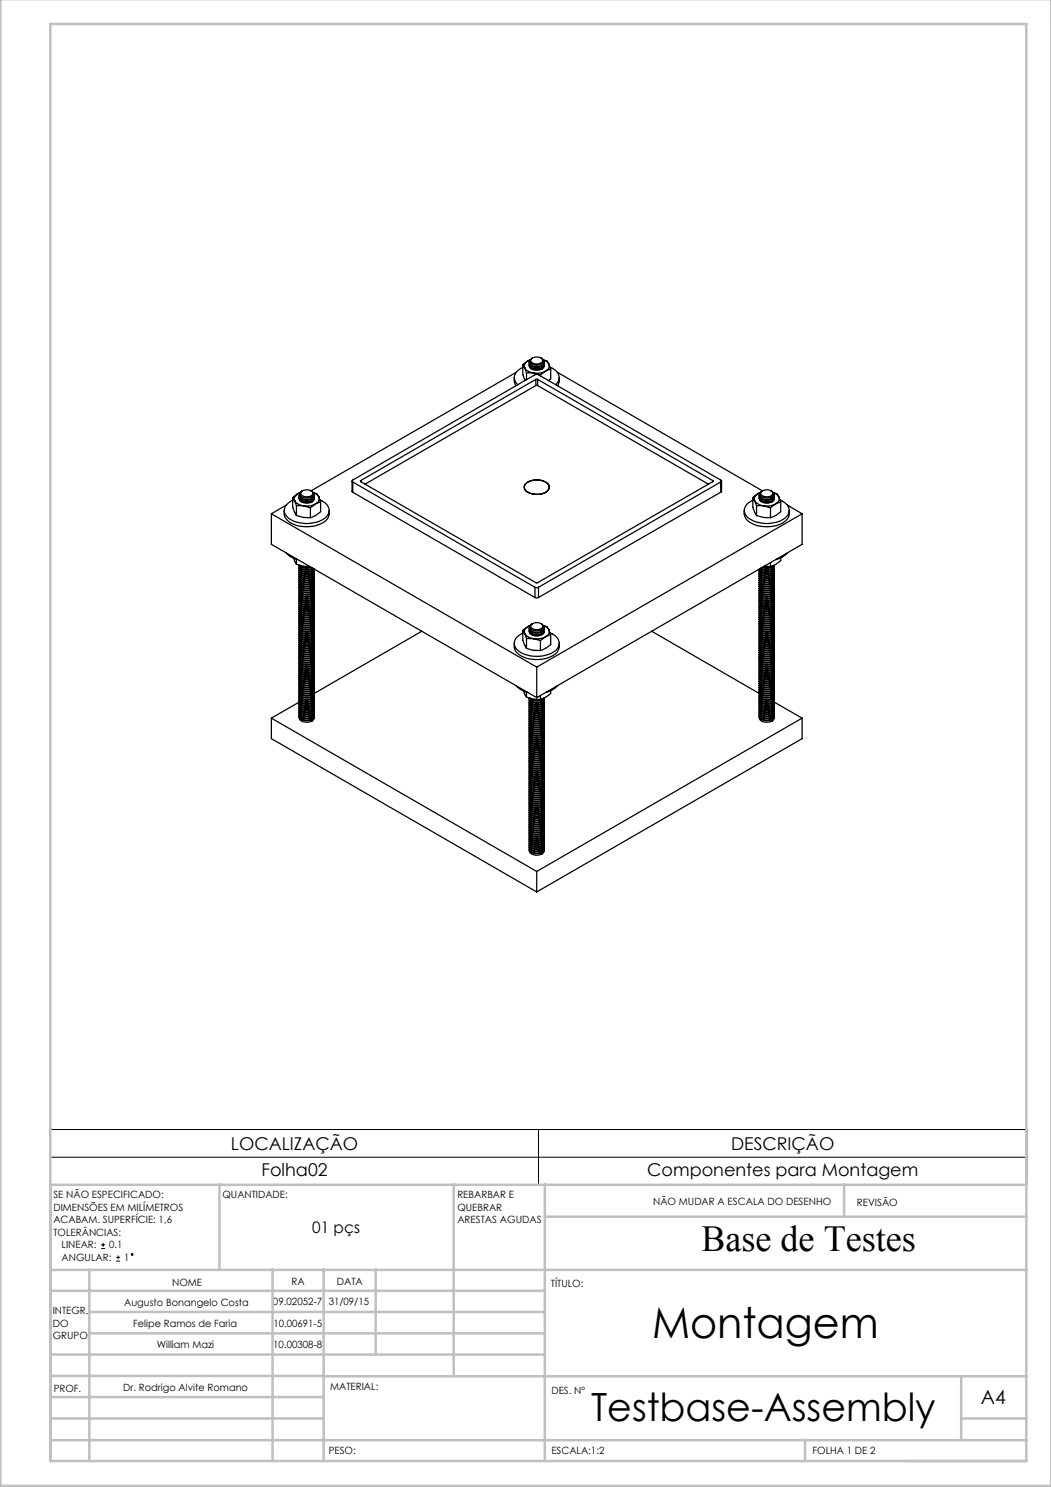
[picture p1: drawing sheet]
<svg xmlns="http://www.w3.org/2000/svg" width="210mm" height="297mm" viewBox="0 0 210 297" stroke-linecap="round" stroke-linejoin="round" font-family="sans-serif">
<g fill="none" stroke="#000" stroke-width=".2">
<path d="M10.1 225.6h195.1v11h-195.1zM10.1 231.1h195.1M107.6 225.6v11M20.2 249.4h.8M20.2 248.6h.8M20.6 248.2v.8M23.2 251.9h.8M23.2 251.1h.8M23.6 250.8v.7"/>
<circle cx="26.4" cy="250.5" r=".19"/>
</g>
<g fill="none" stroke="#c0c0c0" stroke-width=".5">
<path d="M.1 -.1v296.9h209.9v-296.9M10.1 4.8h195v287h-195zM10.1 236.6h195M43.9 236.6v16.9M90.7 236.6v38.2M108.9 236.6v55.2M168.7 236.6v6.3M10.1 257.8h98.8M10.1 253.6h195M17.9 253.5v38.3M54.5 253.5v38.3M64.7 253.5v38.3"/>
<path d="M75.1 253.5v17M108.9 243h96.2M10.1 270.5h98.8M10.1 279h54.6M10.1 274.8h54.6M17.9 266.3h91M17.9 262h91M64.7 274.9h140.4M192.1 274.8v12.7M10.1 283.3h54.6M10.1 287.7h195M160.9 287.5v4.3"/>
<path d="M192.1 283.3h13"/>
</g>
<g fill="none" stroke="#000" stroke-width=".25">
<path d="M102.8 75.4a2.1 2.1 0 0 0 .3 1.6M103.2 74.4l-41 23.6M104.5 72.8a4.1 4.1 0 0 0 .5 3.2M104.5 72.8l.3 .7M104.5 73.4a2.18 2.18 0 0 0-1.6 2.7l.6 .7M104.8 73.5a2.32 2.32 0 0 0 1.8 1M104.8 73.5l.4 1M105.2 74.5h1.4M105.2 74.5v1.3M105.5 72.1a1.12 1.12 0 0 0-.7 1.4M105.5 72.1l-1 .7M105.8 73a1.28 1.28 0 0 0 1.7 .9 1.1 1.1 0 0 0 1.2-.9"/>
<path d="M105.8 72.4a.74 .74 0 0 0 .8 .9 1.48 1.48 0 0 0 2.2-.9M105.8 72.7a1.04 1.04 0 0 0 1.2 1 1.3 1.3 0 0 0 1.7-1M105.8 72.8v.1a1.71 1.71 0 0 0 2.5 .6l.3-.2 .2-.5M105.8 72.1a.94 .94 0 0 0 1.2 1.2 1.31 1.31 0 0 0 1.7-1v-.2M105.9 71.9l-.4 .2M106 71.9l-.5 .2M106.3 71.6a1.57 1.57 0 0 1 2.2 .3 1.4 1.4 0 0 1-2.5 .2zM106.4 71.5a.62 .62 0 0 0-.5 .6 .62 .62 0 0 0 .4 .6 1.81 1.81 0 0 0 2.3-.4 .69 .69 0 0 0-.5-.8M106.6 74.5l1.4 .4M107.1 75.8h.3M107.1 77h.3M107.1 75.8l-35 20.2"/>
<path d="M107.1 77l-34.1 19.7M107.1 75.8v1.2M107.4 75.8l35 20.2M107.4 77l34.1 19.7M107.4 75.8v1.2M108 74.9v.2M108.6 71.9l.7 .2 .4 .6-.5-.5zM109 74.1a3.7 3.7 0 0 1-2.4 .4M109 74.1l-1 .8M109.7 72.7a1.05 1.05 0 0 1-.7 1.4M109.7 72.7l.3 1M110 73.3a2.21 2.21 0 0 1 1.6 2.8l-.6 .7"/>
<path d="M110 73.7l-1 .4M110 73.7v2l-.4 .3M111.4 74.4l40.9 23.6a.7 .7 0 0 0-.5 .8 .7 .7 0 0 0 .8 .6l.4 .1a1.18 1.18 0 0 0 1.6-.9l-.5-.6M111.8 75.4a2.33 2.33 0 0 1-.4 1.6M58.5 99.4a4.9 4.9 0 0 0 .7 3.6M58.5 99.4l.4 .6M59.5 98.6a1.12 1.12 0 0 0-.6 1.4M59.5 98.6l.5-.2zM59.5 98.6l-1 .8M59.8 99.6a1.32 1.32 0 0 0 1.7 .9 1.16 1.16 0 0 0 1.3-.9M59.8 99a.74 .74 0 0 0 .8 .8 1.48 1.48 0 0 0 2.2-.8M59.8 99.2a.78 .78 0 0 0 .8 .9 1.77 1.77 0 0 0 2.2-.6v-.3"/>
<path d="M59.8 99.3a1.01 1.01 0 0 0 1.3 1 1.31 1.31 0 0 0 1.7-1M59.9 98.6a.76 .76 0 0 0 .7 1.1 1.77 1.77 0 0 0 2.2-.6l-.1-.5M60.3 98.1a1.57 1.57 0 0 1 2.2 .4 1.31 1.31 0 0 1-2.1 .5l-.3-.4zM60.4 98a.7 .7 0 0 0-.5 .8 .7 .7 0 0 0 .7 .6l.5 .1a1.23 1.23 0 0 0 1.6-.9l-.5-.6M62.6 98.4l.7 .2 .4 .7-.4-.6zM63.7 99.3a1.05 1.05 0 0 1-.7 1.3M63.7 99.3l.4 1M64 99.9a2.21 2.21 0 0 1 1.6 2.7 4.5 4.5 0 0 1-3.9 2h-.8a4.1 4.1 0 0 1-4.1-2.4 2.36 2.36 0 0 1 1.7-2.3M70.3 96.1v2.1l.2 .1M70.5 96.3l-.2-.2 .1-.2 36.7-21.1 .5 .1 36.4 21a.19 .19 0 0 1 .2 .2 .19 .19 0 0 1-.2 .2M70.5 96.3l36.4 21M70.5 98.3l36.4 21"/>
<path d="M70.5 96.3v2M72.1 96v.2M72.1 96.2l35.1 20.2 35.2-20.2M105.3 96.4a3.8 3.8 0 0 1 4.1 .2 1.12 1.12 0 0 1 .3 1.1 1.12 1.12 0 0 1-.9 .8 3.6 3.6 0 0 1-4-.7 1.02 1.02 0 0 1 .5-1.4zM142.4 96v.2M144 96.3l-36.4 21M144 96.3v2M144 98.3l-36.4 21M144.2 96.1v2l-.2 .2M150.4 99.4a4.9 4.9 0 0 0 .8 3.6M150.4 99.4l.4 .6M151.4 98.6a1.1 1.1 0 0 0-.6 1.4"/>
<path d="M151.4 98.6l-1 .8M151.7 99a1.48 1.48 0 0 0 2.2 .8 .81 .81 0 0 0 .8-.8M151.7 99.3v.1a1.8 1.8 0 0 0 2.9 .4l.1-.5M151.7 99.6a1.32 1.32 0 0 0 1.8 .9 1.16 1.16 0 0 0 1.2-.9M151.7 99.2a.78 .78 0 0 0 .8 .9 1.82 1.82 0 0 0 2.2-.6v-.3M151.8 98.6a.94 .94 0 0 0 1.2 1.2 1.31 1.31 0 0 0 1.7-1l-.1-.2M151.9 98.4l-.5 .2M152 98.4a1.52 1.52 0 0 1 2.4 .1 1.19 1.19 0 0 1-1.7 .7 .7 .7 0 0 1-.7-.8zM154.5 98.4l.7 .3 .4 .6M154.6 98.4l.7 .2 .3 .7M155.6 99.3a1.07 1.07 0 0 1-.6 1.3M155.6 99.3l.4 1"/>
<path d="M155.9 99.9a2.21 2.21 0 0 1 1.7 2.7 4.5 4.5 0 0 1-4 2h-.8a4.7 4.7 0 0 1-3.9-2 2.05 2.05 0 0 1 1.5-2.7M54.2 102.6v6.1l53 30.6M54.2 102.6l53 30.6M56.8 101.9a2.4 2.4 0 0 0 1.9 2.8 6.4 6.4 0 0 0 6.7-1 2.48 2.48 0 0 0 .4-1.8M57.2 110.5a4 4 0 0 0 2.2 1.3M57.2 100.9l-3 1.7M58.6 111.4l.6 1.3M58.9 100a2.32 2.32 0 0 0 1.7 1M58.9 100l.3 1M59.2 112.7l1.5 .4h1.1M59.2 103l1.4 .4h1.4M59.2 101h1.4"/>
<path d="M59.2 101v2M59.2 111.7v1M59.8 113.2a1.3 1.3 0 0 0 1.7 1 1.39 1.39 0 0 0 1.2-.6M59.8 113.3v.1a1.71 1.71 0 0 0 2.5 .6l.4-.3M59.8 113.6a1.01 1.01 0 0 0 1.3 1 1.39 1.39 0 0 0 1.7-.9M59.8 113.8a.74 .74 0 0 0 .8 .8 1.48 1.48 0 0 0 2.2-.8M59.8 114a.78 .78 0 0 0 .8 .9 1.77 1.77 0 0 0 2.2-.6v-.3M59.8 114.2v.1a1.36 1.36 0 0 0 1.7 .8 1.13 1.13 0 0 0 1.3-.9M59.8 114.4a1.3 1.3 0 0 0 1.7 1.1 1.14 1.14 0 0 0 1.3-1.1M59.8 114.6v.1a1.71 1.71 0 0 0 2.5 .6l.3-.2 .2-.5M59.8 114.8a1.01 1.01 0 0 0 1.3 1 1.28 1.28 0 0 0 1.7-1M59.8 115a.74 .74 0 0 0 .8 .8 1.48 1.48 0 0 0 2.2-.8"/>
<path d="M59.8 115.2a.78 .78 0 0 0 .8 1 1.77 1.77 0 0 0 2.2-.7v-.3M59.8 115.4v.1a1.36 1.36 0 0 0 1.7 .9 1.13 1.13 0 0 0 1.3-1M59.8 115.7a1.3 1.3 0 0 0 1.7 1 1.14 1.14 0 0 0 1.3-1M59.8 115.8v.1a1.71 1.71 0 0 0 2.5 .6l.3-.2 .2-.5M59.8 116.1a1.01 1.01 0 0 0 1.3 1 1.28 1.28 0 0 0 1.7-1M59.8 116.2a1.01 1.01 0 0 0 1.3 1 1.37 1.37 0 0 0 1.7-1M59.8 116.5a.78 .78 0 0 0 .8 .9 1.77 1.77 0 0 0 2.2-.6v-.3M59.8 116.7a1.36 1.36 0 0 0 1.7 .9 1.13 1.13 0 0 0 1.3-.9M59.8 116.9a1.3 1.3 0 0 0 1.7 1 1.14 1.14 0 0 0 1.3-1M59.8 117v.2a1.71 1.71 0 0 0 2.5 .6l.3-.3 .2-.5M59.8 117.3a1.01 1.01 0 0 0 1.3 1 1.28 1.28 0 0 0 1.7-1M59.8 117.5a1.01 1.01 0 0 0 1.3 .9 1.37 1.37 0 0 0 1.7-.9"/>
<path d="M59.8 117.7a1.01 1.01 0 0 0 1.3 1 1.28 1.28 0 0 0 1.7-1M59.8 117.9v.1a1.36 1.36 0 0 0 1.7 .8 1.13 1.13 0 0 0 1.3-.9M59.8 118.1a1.3 1.3 0 0 0 1.7 1.1 1.14 1.14 0 0 0 1.3-1.1M59.8 118.3v.1a1.71 1.71 0 0 0 2.5 .6l.3-.2 .2-.5M59.8 118.5a1.01 1.01 0 0 0 1.3 1.1 1.28 1.28 0 0 0 1.7-1.1M59.8 118.7a1.01 1.01 0 0 0 1.3 1 1.37 1.37 0 0 0 1.7-1M59.8 119a1.01 1.01 0 0 0 1.3 1 1.28 1.28 0 0 0 1.7-1M59.8 119.1v.1a1.36 1.36 0 0 0 1.7 .9 1.13 1.13 0 0 0 1.3-1M59.8 119.4a1.3 1.3 0 0 0 1.7 1 1.14 1.14 0 0 0 1.3-1M59.8 119.5v.1a1.71 1.71 0 0 0 2.5 .6l.3-.2 .2-.5M59.8 119.8a1.01 1.01 0 0 0 1.3 1 1.28 1.28 0 0 0 1.7-1M59.8 119.9v.1a1.71 1.71 0 0 0 2.5 .6l.3-.2 .2-.5"/>
<path d="M59.9 112.9a2.04 2.04 0 0 0 2.3 .4M60 112.9a2.19 2.19 0 0 0 2.1 .4M60.6 101l1.4 .4M62 101.4v2M62.4 113.5a1.96 1.96 0 0 1-2.6-.4v-.1a1.36 1.36 0 0 0 1.7 .9l1-.4M63 100.6a3.6 3.6 0 0 1-2.4 .4M63 100.6l-1 .8M64.1 100.3l-1.1 .3M64.1 100.3v1.9a4.7 4.7 0 0 1-2.1 1.2M106.9 117.3l.2 .1 .5-.1M106.9 119.3l.3 .1 .4-.1M106.9 117.3v2"/>
<path d="M107.6 117.3v2M148.7 101.9a2.48 2.48 0 0 0 1.9 2.8 6.4 6.4 0 0 0 6.7-1 2.24 2.24 0 0 0 .4-1.8M150.8 100a2.5 2.5 0 0 0 1.8 1M150.8 100l.4 1M151.2 103l1.4 .4h1.4M151.2 101h1.4M151.2 101v2M151.7 113.8a1.48 1.48 0 0 0 2.2 .8 .81 .81 0 0 0 .8-.8M151.7 114.2a1.71 1.71 0 0 0 3 .2v-.2M151.7 114.6v.1a1.81 1.81 0 0 0 3 .1v-.2M151.7 115a1.48 1.48 0 0 0 2.2 .8 .81 .81 0 0 0 .8-.8M151.7 115.4a1.71 1.71 0 0 0 3 .2v-.2"/>
<path d="M151.7 115.8v.1a1.81 1.81 0 0 0 3 .2v-.3M151.7 116.2v.1a1.79 1.79 0 0 0 3 .1v-.2M151.7 116.7a1.71 1.71 0 0 0 3 .2v-.2M151.7 117v.2a1.81 1.81 0 0 0 3 .1v-.3M151.7 117.5v.1a1.79 1.79 0 0 0 3 .1v-.2M151.7 117.9a1.71 1.71 0 0 0 3 .2v-.2M151.7 118.3v.1a1.81 1.81 0 0 0 3 .1v-.2M151.7 118.7v.1a1.79 1.79 0 0 0 3 .1v-.2M151.7 119.1a1.71 1.71 0 0 0 3 .2v-.2M151.7 119.5v.1a1.81 1.81 0 0 0 3 .2v-.3M151.7 119.9v.1a1.81 1.81 0 0 0 3 .2v-.3M151.7 114a.78 .78 0 0 0 .8 .9 1.82 1.82 0 0 0 2.2-.6v-.3"/>
<path d="M151.7 114.4a1.3 1.3 0 0 0 1.8 1.1 1.14 1.14 0 0 0 1.2-1.1M151.7 114.8a1 1 0 0 0 1.3 1 1.3 1.3 0 0 0 1.7-1M151.7 115.2a.78 .78 0 0 0 .8 1 1.82 1.82 0 0 0 2.2-.7v-.3M151.7 115.7a1.3 1.3 0 0 0 1.8 1 1.14 1.14 0 0 0 1.2-1M151.7 116.1a1 1 0 0 0 1.3 1 1.3 1.3 0 0 0 1.7-1M151.7 116.5a.78 .78 0 0 0 .8 .9 1.82 1.82 0 0 0 2.2-.6v-.3M151.7 116.9a1.3 1.3 0 0 0 1.8 1 1.14 1.14 0 0 0 1.2-1M151.7 117.3a1 1 0 0 0 1.3 1 1.3 1.3 0 0 0 1.7-1M151.7 117.7a1 1 0 0 0 1.3 1 1.3 1.3 0 0 0 1.7-1M151.7 118.1a1.3 1.3 0 0 0 1.8 1.1 1.14 1.14 0 0 0 1.2-1.1M151.7 118.5a1 1 0 0 0 1.3 1.1 1.3 1.3 0 0 0 1.7-1.1M151.7 119a1 1 0 0 0 1.3 1 1.3 1.3 0 0 0 1.7-1"/>
<path d="M151.7 119.4a1.3 1.3 0 0 0 1.8 1 1.14 1.14 0 0 0 1.2-1M151.7 119.8a1 1 0 0 0 1.3 1 1.3 1.3 0 0 0 1.7-1M152 113.5a1.94 1.94 0 0 0 2.7-.4v-.1a1.36 1.36 0 0 1-1.7 .9l-1-.4M152.6 101l1.4 .4M152.7 113.1h1.3M154 101.4v2M154 112.4v.7M154.5 113a2.26 2.26 0 0 1-2.1 .3M154.6 112.9v.1a2.25 2.25 0 0 1-2.3 .3M154.7 113.2a1.3 1.3 0 0 1-1.7 1 1.39 1.39 0 0 1-1.2-.6M154.7 113.3v.1a1.71 1.71 0 0 1-2.5 .6l-.4-.3M154.7 113.6a1 1 0 0 1-1.2 1 1.34 1.34 0 0 1-1.8-.9"/>
<path d="M155 100.6a3.7 3.7 0 0 1-2.4 .4M155 100.6l-1 .8M156 111.4v.6a4.2 4.2 0 0 1-2 1.1M156 100.3l-1 .3M156 100.3v1.9a4.7 4.7 0 0 1-2 1.2M157.3 110.5a4.3 4.3 0 0 1-2.3 1.3M157.3 100.9l3 1.7M160.3 102.6v6.1l-53.1 30.6M160.3 102.6l-53.1 30.6M59.8 120.2a1.01 1.01 0 0 0 1.3 1 1.28 1.28 0 0 0 1.7-1M59.8 120.4a1.36 1.36 0 0 0 1.7 .9 1.13 1.13 0 0 0 1.3-.9M59.8 120.6a1.3 1.3 0 0 0 1.7 1 1.14 1.14 0 0 0 1.3-1"/>
<path d="M59.8 120.8v.1a1.71 1.71 0 0 0 2.5 .6l.3-.3 .2-.4M59.8 121a1.31 1.31 0 0 0 1.7 1 1.15 1.15 0 0 0 1.3-1M59.8 121.2v.1a1.71 1.71 0 0 0 2.5 .6l.3-.2 .2-.5M59.8 121.4a1.01 1.01 0 0 0 1.3 1 1.28 1.28 0 0 0 1.7-1M59.8 121.6v.1a1.36 1.36 0 0 0 1.7 .9 1.13 1.13 0 0 0 1.3-1M59.8 121.8a1.3 1.3 0 0 0 1.7 1.1 1.14 1.14 0 0 0 1.3-1.1M59.8 122v.1a1.71 1.71 0 0 0 2.5 .6l.3-.2 .2-.5M59.8 122.3a1.31 1.31 0 0 0 1.7 1 1.15 1.15 0 0 0 1.3-1M59.8 122.4v.1a1.71 1.71 0 0 0 2.5 .6l.3-.2 .2-.5M59.8 122.7a1.01 1.01 0 0 0 1.3 1 1.28 1.28 0 0 0 1.7-1M59.8 122.8a.74 .74 0 0 0 .8 .9 1.48 1.48 0 0 0 2.2-.9M59.8 123.1a.78 .78 0 0 0 .8 .9 1.77 1.77 0 0 0 2.2-.6v-.3"/>
<path d="M59.8 123.2v.1a1.71 1.71 0 0 0 2.5 .6l.3-.2 .2-.5M59.8 123.5a1.31 1.31 0 0 0 1.7 1 1.15 1.15 0 0 0 1.3-1M59.8 123.6v.2a1.71 1.71 0 0 0 2.5 .6l.3-.3 .2-.5M59.8 123.9a1.01 1.01 0 0 0 1.3 1 1.28 1.28 0 0 0 1.7-1M59.8 124.1a.74 .74 0 0 0 .8 .8 1.48 1.48 0 0 0 2.2-.8M59.8 124.3a.78 .78 0 0 0 .8 .9 1.77 1.77 0 0 0 2.2-.6v-.3M59.8 124.5v.1a1.71 1.71 0 0 0 2.5 .6l.3-.2 .2-.5M59.8 124.7a1.31 1.31 0 0 0 1.7 1 1.15 1.15 0 0 0 1.3-1M59.8 124.9v.1a1.71 1.71 0 0 0 2.5 .6l.3-.2 .2-.5M59.8 125.1a1.01 1.01 0 0 0 1.3 1 1.28 1.28 0 0 0 1.7-1M59.8 125.3a.74 .74 0 0 0 .8 .8 1.48 1.48 0 0 0 2.2-.8M59.8 125.6a.78 .78 0 0 0 .8 .9 1.77 1.77 0 0 0 2.2-.7v-.2"/>
<path d="M59.8 125.7v.1a1.71 1.71 0 0 0 2.5 .6l.3-.2 .2-.5M59.8 126a1.31 1.31 0 0 0 1.7 1 1.15 1.15 0 0 0 1.3-1M59.8 126.1v.1a1.71 1.71 0 0 0 2.5 .6l.3-.2 .2-.5M59.8 126.4a1.01 1.01 0 0 0 1.3 1 1.28 1.28 0 0 0 1.7-1M59.8 126.5a.74 .74 0 0 0 .8 .9 1.48 1.48 0 0 0 2.2-.9M59.8 126.8a.78 .78 0 0 0 .8 .9 1.77 1.77 0 0 0 2.2-.6v-.3M59.8 126.9v.1a1.71 1.71 0 0 0 2.5 .6l.3-.2 .2-.5M59.8 127.2a1.31 1.31 0 0 0 1.7 1 1.15 1.15 0 0 0 1.3-1M59.8 127.3v.2a1.71 1.71 0 0 0 2.5 .6l.3-.3 .2-.5M59.8 127.6a1.01 1.01 0 0 0 1.3 1 1.28 1.28 0 0 0 1.7-1M59.8 127.8a.74 .74 0 0 0 .8 .8 1.48 1.48 0 0 0 2.2-.8M59.8 128a.78 .78 0 0 0 .8 .9 1.77 1.77 0 0 0 2.2-.6v-.3"/>
<path d="M59.8 128.2v.1a1.71 1.71 0 0 0 2.5 .6l.3-.2 .2-.5M59.8 128.4a1.31 1.31 0 0 0 1.7 1 1.15 1.15 0 0 0 1.3-1M59.8 128.6v.1a1.71 1.71 0 0 0 2.5 .6l.3-.2 .2-.5M59.8 128.8a1.01 1.01 0 0 0 1.3 1.1 1.28 1.28 0 0 0 1.7-1.1M59.8 129a.74 .74 0 0 0 .8 .9 1.48 1.48 0 0 0 2.2-.9M59.8 129.3a.78 .78 0 0 0 .8 .9 1.77 1.77 0 0 0 2.2-.7v-.2M59.8 129.4v.1a1.71 1.71 0 0 0 2.5 .6l.3-.2 .2-.5M59.8 129.7a1.31 1.31 0 0 0 1.7 1 1.15 1.15 0 0 0 1.3-1M59.8 129.8v.1a1.71 1.71 0 0 0 2.5 .6l.3-.2 .2-.5M59.8 130.1a1.01 1.01 0 0 0 1.3 1 1.28 1.28 0 0 0 1.7-1M59.8 130.2a.74 .74 0 0 0 .8 .9 1.48 1.48 0 0 0 2.2-.9M59.8 130.5a.78 .78 0 0 0 .8 .9 1.77 1.77 0 0 0 2.2-.6v-.3"/>
<path d="M59.8 130.6v.1a1.71 1.71 0 0 0 2.5 .6l.3-.2 .2-.5M59.8 130.9a1.31 1.31 0 0 0 1.7 1 1.15 1.15 0 0 0 1.3-1M59.8 131.1v.1a1.71 1.71 0 0 0 2.5 .6l.3-.3 .2-.4M59.8 131.3a1.01 1.01 0 0 0 1.3 1 1.28 1.28 0 0 0 1.7-1M59.8 131.5a.74 .74 0 0 0 .8 .8 1.48 1.48 0 0 0 2.2-.8M59.8 131.7a.78 .78 0 0 0 .8 .9 1.77 1.77 0 0 0 2.2-.6v-.3M59.8 131.9v.1a1.71 1.71 0 0 0 2.5 .6l.3-.2 .2-.5M59.8 132.1a1.31 1.31 0 0 0 1.7 1 1.15 1.15 0 0 0 1.3-1M59.8 132.3v.1a1.71 1.71 0 0 0 2.5 .6l.3-.2 .2-.5M59.8 132.5a1.01 1.01 0 0 0 1.3 1.1 1.28 1.28 0 0 0 1.7-1.1M59.8 132.7a.74 .74 0 0 0 .8 .9 1.48 1.48 0 0 0 2.2-.9M59.8 133a.78 .78 0 0 0 .8 .9 1.77 1.77 0 0 0 2.2-.7v-.2"/>
<path d="M59.8 133.1v.1a1.71 1.71 0 0 0 2.5 .6l.3-.2 .2-.5M59.8 133.4a1.31 1.31 0 0 0 1.7 1 1.15 1.15 0 0 0 1.3-1M59.8 133.5v.1a1.71 1.71 0 0 0 2.5 .6l.3-.2 .2-.5M59.8 133.8a1.01 1.01 0 0 0 1.3 1 1.28 1.28 0 0 0 1.7-1M59.8 133.9a.74 .74 0 0 0 .8 .9 1.48 1.48 0 0 0 2.2-.9M59.8 134.2a.78 .78 0 0 0 .8 .9 1.77 1.77 0 0 0 2.2-.6v-.3M59.8 134.3v.1a1.71 1.71 0 0 0 2.5 .6l.3-.2 .2-.5M59.8 134.6a1.31 1.31 0 0 0 1.7 1 1.15 1.15 0 0 0 1.3-1M59.8 134.8v.1a1.71 1.71 0 0 0 2.5 .6l.3-.2 .2-.5M59.8 135a1.01 1.01 0 0 0 1.3 1 1.28 1.28 0 0 0 1.7-1M59.8 135.2a.74 .74 0 0 0 .8 .8 1.48 1.48 0 0 0 2.2-.8M59.8 135.4a.78 .78 0 0 0 .8 .9 1.77 1.77 0 0 0 2.2-.6v-.3"/>
<path d="M59.8 135.6v.1a1.71 1.71 0 0 0 2.5 .6l.3-.2 .2-.5M59.8 135.9a1.31 1.31 0 0 0 1.7 .9 1.15 1.15 0 0 0 1.3-.9M59.8 136v.1a1.71 1.71 0 0 0 2.5 .6l.3-.2 .2-.5M59.8 136.2a1.01 1.01 0 0 0 1.3 1.1 1.28 1.28 0 0 0 1.7-1.1M59.8 136.4a.74 .74 0 0 0 .8 .9 1.48 1.48 0 0 0 2.2-.9M59.8 136.7a.78 .78 0 0 0 .8 .9 1.77 1.77 0 0 0 2.2-.7v-.2M59.8 136.8a1.01 1.01 0 0 0 1.3 1 1.31 1.31 0 0 0 1.7-1M59.8 137.1a1.31 1.31 0 0 0 1.7 1 1.15 1.15 0 0 0 1.3-1M59.8 137.2v.1a1.71 1.71 0 0 0 2.5 .6l.3-.2 .2-.5M59.8 137.5a1.01 1.01 0 0 0 1.3 1 1.28 1.28 0 0 0 1.7-1M59.8 137.7a.74 .74 0 0 0 .8 .8 1.48 1.48 0 0 0 2.2-.8M59.8 137.9a.78 .78 0 0 0 .8 .9 1.77 1.77 0 0 0 2.2-.6v-.3"/>
<path d="M59.8 138a1.01 1.01 0 0 0 1.3 1 1.31 1.31 0 0 0 1.7-1M59.8 138.3a1.26 1.26 0 0 0 1.7 1 1.09 1.09 0 0 0 1.3-1M59.8 138.5v.1a1.71 1.71 0 0 0 2.5 .6l.3-.2 .2-.5M59.8 138.7a1.01 1.01 0 0 0 1.3 1 1.28 1.28 0 0 0 1.7-1M59.8 138.9a.74 .74 0 0 0 .8 .8 1.48 1.48 0 0 0 2.2-.8M59.8 139.1a.78 .78 0 0 0 .8 .9 1.77 1.77 0 0 0 2.2-.6v-.3M59.8 139.3a1.01 1.01 0 0 0 1.3 .9 1.31 1.31 0 0 0 1.7-.9M59.8 139.6a1.26 1.26 0 0 0 1.7 .9 1.09 1.09 0 0 0 1.3-.9M59.8 139.7v.1a1.71 1.71 0 0 0 2.5 .6l.3-.2 .2-.5M59.8 139.9a1.01 1.01 0 0 0 1.3 1.1 1.28 1.28 0 0 0 1.7-1.1M84.3 126.1l-21.5 12.4M102.8 128.5a2.4 2.4 0 0 0 1.9 2.8 6.4 6.4 0 0 0 6.6-1.1 2.48 2.48 0 0 0 .5-1.7"/>
<path d="M103.2 137a4.3 4.3 0 0 0 2.2 1.3M104.5 125.9a4.9 4.9 0 0 0 .7 3.6M104.5 125.9l.3 .6M104.6 138l.6 1.2M104.8 126.5a2.32 2.32 0 0 0 1.8 1.1M104.8 126.5l.4 1M105.2 139.2l1.4 .5h1.4M105.2 129.5l1.3 .4h1.5M105.2 127.5l1.4 .1M105.2 127.5v2M105.2 138.3v.9M105.5 125.2a1.07 1.07 0 0 0-.7 1.3"/>
<path d="M105.5 125.2l-1 .7M105.8 126.1a1.32 1.32 0 0 0 1.7 .9 1.16 1.16 0 0 0 1.2-.9M105.8 125.5a.74 .74 0 0 0 .8 .8 1.48 1.48 0 0 0 2.2-.8M105.8 125.7a.78 .78 0 0 0 .8 .9 1.82 1.82 0 0 0 2.1-.6v-.3M105.8 125.9v.1a1.36 1.36 0 0 0 1.7 .9 1.13 1.13 0 0 0 1.3-1M105.8 139.5a1.71 1.71 0 0 0 2.5 .6l.5-.6a1.48 1.48 0 0 1-2.2 .8 .81 .81 0 0 1-.8-.8zM105.8 139.7a.78 .78 0 0 0 .8 .9 1.82 1.82 0 0 0 2.1-.6v-.3M105.8 139.9v.1a1.71 1.71 0 0 0 2.5 .6l.3-.2 .2-.5M105.8 125.2a.94 .94 0 0 0 1.2 1.1 1.31 1.31 0 0 0 1.7-1v-.1M105.8 139.4a1.96 1.96 0 0 0 2.9 0M105.9 139.4a2.15 2.15 0 0 0 2.6 .1M105.9 125l-.4 .2"/>
<path d="M106 124.9l-.5 .3M106.3 124.7a1.54 1.54 0 0 1 2.2 .3 1.38 1.38 0 0 1-2.5 .1zM106.4 124.6a.7 .7 0 0 0-.5 .7 .7 .7 0 0 0 .7 .6l.4 .1a1.18 1.18 0 0 0 1.6-.9l-.5-.5M106.6 127.6l1.4 .3M107.2 133.2v6.1M108 127.9v2M108 138.9v.8M108.6 125l.7 .2 .4 .6-.5-.5zM109 127.2a3.7 3.7 0 0 1-2.4 .4M109 127.2l-1 .7M109.7 125.8a1.05 1.05 0 0 1-.7 1.4M109.7 125.8l.3 1"/>
<path d="M110 126.4a2.03 2.03 0 0 1 1.6 1.5 2.03 2.03 0 0 1-.7 2.1 6.5 6.5 0 0 1-7.7-.4 1.89 1.89 0 0 1 .9-3l.4-.1M110 138v.5a4.7 4.7 0 0 1-2 1.2M110 126.8l-1 .4M110 126.8v2l-1 .7-1 .4M111.4 137h-.1a4.3 4.3 0 0 1-2.2 1.3M130.2 126.1l21.5 12.4M151.7 120.4a1.71 1.71 0 0 0 3 .2v-.2M151.7 120.8v.1a1.81 1.81 0 0 0 3 .1v-.2M151.7 121.2v.1a1.81 1.81 0 0 0 3 .1v-.2M151.7 121.6a1.71 1.71 0 0 0 3 .2v-.2M151.7 122v.1a1.81 1.81 0 0 0 3 .1v-.2M151.7 122.4v.1a1.81 1.81 0 0 0 3 .2v-.3"/>
<path d="M151.7 122.8a1.48 1.48 0 0 0 2.2 .9 .81 .81 0 0 0 .8-.9M151.7 123.2v.1a1.81 1.81 0 0 0 3 .2v-.3M151.7 123.6v.2a1.81 1.81 0 0 0 3 .1v-.3M151.7 124.1a1.48 1.48 0 0 0 2.2 .8 .81 .81 0 0 0 .8-.8M151.7 124.5v.1a1.81 1.81 0 0 0 3 .1v-.2M151.7 124.9v.1a1.81 1.81 0 0 0 3 .1v-.2M151.7 125.3a1.48 1.48 0 0 0 2.2 .8 .81 .81 0 0 0 .8-.8M151.7 125.7v.1a1.81 1.81 0 0 0 3 .1v-.2M151.7 126.1v.1a1.81 1.81 0 0 0 3 .2v-.3M151.7 126.5a1.48 1.48 0 0 0 2.2 .9 .81 .81 0 0 0 .8-.9M151.7 126.9v.1a1.81 1.81 0 0 0 3 .2v-.3M151.7 127.3v.2a1.81 1.81 0 0 0 3 .1v-.3"/>
<path d="M151.7 127.8a1.48 1.48 0 0 0 2.2 .8 .81 .81 0 0 0 .8-.8M151.7 128.2v.1a1.81 1.81 0 0 0 3 .1v-.2M151.7 128.6v.1a1.81 1.81 0 0 0 3 .1v-.2M151.7 129a1.48 1.48 0 0 0 2.2 .9 .81 .81 0 0 0 .8-.9M151.7 129.4v.1a1.81 1.81 0 0 0 3 .1v-.2M151.7 129.8v.1a1.81 1.81 0 0 0 3 .2v-.3M151.7 130.2a1.48 1.48 0 0 0 2.2 .9 .81 .81 0 0 0 .8-.9M151.7 130.6v.1a1.81 1.81 0 0 0 3 .2v-.3M151.7 131.1v.1a1.81 1.81 0 0 0 3 .1v-.2M151.7 131.5a1.48 1.48 0 0 0 2.2 .8 .81 .81 0 0 0 .8-.8M151.7 131.9v.1a1.81 1.81 0 0 0 3 .1v-.2M151.7 132.3v.1a1.81 1.81 0 0 0 3 .1v-.2"/>
<path d="M151.7 132.7a1.48 1.48 0 0 0 2.2 .9 .81 .81 0 0 0 .8-.9M151.7 133.1v.1a1.81 1.81 0 0 0 3 .1v-.2M151.7 133.5v.1a1.81 1.81 0 0 0 3 .2v-.3M151.7 133.9a1.48 1.48 0 0 0 2.2 .9 .81 .81 0 0 0 .8-.9M151.7 134.3v.1a1.81 1.81 0 0 0 3 .2v-.3M151.7 134.8v.1a1.81 1.81 0 0 0 3 .1v-.2M151.7 135.2a1.48 1.48 0 0 0 2.2 .8 .81 .81 0 0 0 .8-.8M151.7 135.6v.1a1.81 1.81 0 0 0 3 .1v-.2M151.7 136v.1a1.81 1.81 0 0 0 3 .1v-.2M151.7 136.4a1.48 1.48 0 0 0 2.2 .9 .81 .81 0 0 0 .8-.9M151.7 136.8v.1a1.8 1.8 0 0 0 2.9 .4l.1-.5M151.7 137.2v.1a1.81 1.81 0 0 0 3 .2v-.3"/>
<path d="M151.7 137.7a1.48 1.48 0 0 0 2.2 .8 .81 .81 0 0 0 .8-.8M151.7 138v.1a1.8 1.8 0 0 0 2.9 .4l.1-.5M151.7 138.5v.1a1.81 1.81 0 0 0 3 .1v-.2M151.7 138.9a1.48 1.48 0 0 0 2.2 .8 .81 .81 0 0 0 .8-.8M151.7 139.3v.1a1.8 1.8 0 0 0 2.9 .4l.1-.5M151.7 139.7v.1a1.81 1.81 0 0 0 3 .1v-.2M151.7 120.2a1 1 0 0 0 1.3 1 1.3 1.3 0 0 0 1.7-1M151.7 120.6a1.3 1.3 0 0 0 1.8 1 1.14 1.14 0 0 0 1.2-1M151.7 121a1.31 1.31 0 0 0 1.8 1 1.15 1.15 0 0 0 1.2-1M151.7 121.4a1 1 0 0 0 1.3 1 1.3 1.3 0 0 0 1.7-1M151.7 121.8a1.3 1.3 0 0 0 1.8 1.1 1.14 1.14 0 0 0 1.2-1.1M151.7 122.3a1.31 1.31 0 0 0 1.8 1 1.15 1.15 0 0 0 1.2-1"/>
<path d="M151.7 122.7a1 1 0 0 0 1.3 1 1.3 1.3 0 0 0 1.7-1M151.7 123.1a1.04 1.04 0 0 0 1.3 1 1.3 1.3 0 0 0 1.7-1M151.7 123.5a1.31 1.31 0 0 0 1.8 1 1.15 1.15 0 0 0 1.2-1M151.7 123.9a1 1 0 0 0 1.3 1 1.3 1.3 0 0 0 1.7-1M151.7 124.3a.78 .78 0 0 0 .8 .9 1.82 1.82 0 0 0 2.2-.6v-.3M151.7 124.7a1.31 1.31 0 0 0 1.8 1 1.15 1.15 0 0 0 1.2-1M151.7 125.1a1 1 0 0 0 1.3 1 1.3 1.3 0 0 0 1.7-1M151.7 125.6a.78 .78 0 0 0 .8 .9 1.82 1.82 0 0 0 2.2-.7v-.2M151.7 126a1.31 1.31 0 0 0 1.8 1 1.15 1.15 0 0 0 1.2-1M151.7 126.4a1 1 0 0 0 1.3 1 1.3 1.3 0 0 0 1.7-1M151.7 126.8a.78 .78 0 0 0 .8 .9 1.82 1.82 0 0 0 2.2-.6v-.3M151.7 127.2a1.31 1.31 0 0 0 1.8 1 1.15 1.15 0 0 0 1.2-1"/>
<path d="M151.7 127.6a1 1 0 0 0 1.3 1 1.3 1.3 0 0 0 1.7-1M151.7 128a.78 .78 0 0 0 .8 .9 1.82 1.82 0 0 0 2.2-.6v-.3M151.7 128.4a1.31 1.31 0 0 0 1.8 1 1.15 1.15 0 0 0 1.2-1M151.7 128.8a1 1 0 0 0 1.3 1.1 1.3 1.3 0 0 0 1.7-1.1M151.7 129.3a.78 .78 0 0 0 .8 .9 1.82 1.82 0 0 0 2.2-.7v-.2M151.7 129.7a1.31 1.31 0 0 0 1.8 1 1.15 1.15 0 0 0 1.2-1M151.7 130.1a1 1 0 0 0 1.3 1 1.3 1.3 0 0 0 1.7-1M151.7 130.5a.78 .78 0 0 0 .8 .9 1.82 1.82 0 0 0 2.2-.6v-.3M151.7 130.9a1.31 1.31 0 0 0 1.8 1 1.15 1.15 0 0 0 1.2-1M151.7 131.3a1 1 0 0 0 1.3 1 1.3 1.3 0 0 0 1.7-1M151.7 131.7a.78 .78 0 0 0 .8 .9 1.82 1.82 0 0 0 2.2-.6v-.3M151.7 132.1a1.31 1.31 0 0 0 1.8 1 1.15 1.15 0 0 0 1.2-1"/>
<path d="M151.7 132.5a1 1 0 0 0 1.3 1.1 1.3 1.3 0 0 0 1.7-1.1M151.7 133a.78 .78 0 0 0 .8 .9 1.82 1.82 0 0 0 2.2-.7v-.2M151.7 133.4a1.31 1.31 0 0 0 1.8 1 1.15 1.15 0 0 0 1.2-1M151.7 133.8a1 1 0 0 0 1.3 1 1.3 1.3 0 0 0 1.7-1M151.7 134.2a.78 .78 0 0 0 .8 .9 1.82 1.82 0 0 0 2.2-.6v-.3M151.7 134.6a1.31 1.31 0 0 0 1.8 1 1.15 1.15 0 0 0 1.2-1M151.7 135a1 1 0 0 0 1.3 1 1.3 1.3 0 0 0 1.7-1M151.7 135.4a.78 .78 0 0 0 .8 .9 1.82 1.82 0 0 0 2.2-.6v-.3M151.7 135.9a1.31 1.31 0 0 0 1.8 .9 1.15 1.15 0 0 0 1.2-.9M151.7 136.2a1 1 0 0 0 1.3 1.1 1.3 1.3 0 0 0 1.7-1.1M151.7 136.7a.78 .78 0 0 0 .8 .9 1.82 1.82 0 0 0 2.2-.7v-.2M151.7 137.1a1.31 1.31 0 0 0 1.8 1 1.15 1.15 0 0 0 1.2-1"/>
<path d="M151.7 137.5a1 1 0 0 0 1.3 1 1.3 1.3 0 0 0 1.7-1M151.7 137.9a.78 .78 0 0 0 .8 .9 1.82 1.82 0 0 0 2.2-.6v-.3M151.7 138.3a1.26 1.26 0 0 0 1.8 1 1.09 1.09 0 0 0 1.2-1M151.7 138.7a1 1 0 0 0 1.3 1 1.3 1.3 0 0 0 1.7-1M151.7 139.1a.78 .78 0 0 0 .8 .9 1.82 1.82 0 0 0 2.2-.6v-.3M151.7 139.6a1.26 1.26 0 0 0 1.8 .9 1.09 1.09 0 0 0 1.2-.9M151.7 139.9a1 1 0 0 0 1.3 1.1 1.3 1.3 0 0 0 1.7-1.1M54.2 143.4v4.1l53 30.6M54.2 143.4l53 30.7M59.8 140.4a.78 .78 0 0 0 .8 .9 1.77 1.77 0 0 0 2.2-.7v-.2M59.8 140.5a1.01 1.01 0 0 0 1.3 1 1.31 1.31 0 0 0 1.7-1M59.8 140.8a1.26 1.26 0 0 0 1.7 1 1.09 1.09 0 0 0 1.3-1"/>
<path d="M59.8 140.9v.1a1.71 1.71 0 0 0 2.5 .6l.3-.2 .2-.5M59.8 141.2a1.01 1.01 0 0 0 1.3 1 1.28 1.28 0 0 0 1.7-1M59.8 141.4a.74 .74 0 0 0 .8 .8 1.48 1.48 0 0 0 2.2-.8M59.8 141.6a.78 .78 0 0 0 .8 .9 1.77 1.77 0 0 0 2.2-.6v-.3M59.8 141.8a1.31 1.31 0 0 0 1.7 .9 1.09 1.09 0 0 0 1.3-.9M59.8 142a1.26 1.26 0 0 0 1.7 1 1.09 1.09 0 0 0 1.3-1M59.8 142.2v.1a1.71 1.71 0 0 0 2.5 .6l.3-.2 .2-.5M59.8 142.4a1.01 1.01 0 0 0 1.3 1 1.28 1.28 0 0 0 1.7-1M59.8 142.6a.74 .74 0 0 0 .8 .8 1.48 1.48 0 0 0 2.2-.8M59.8 142.8a.78 .78 0 0 0 .8 1 1.77 1.77 0 0 0 2.2-.7v-.3M59.8 143v.1a1.31 1.31 0 0 0 1.7 .8 1.09 1.09 0 0 0 1.3-.9M59.8 143.3a1.26 1.26 0 0 0 1.7 .9 1.09 1.09 0 0 0 1.3-.9"/>
<path d="M59.8 140.1v.1M59.8 143.4h.1M59.8 140.2l-5.6 3.2M62.8 140.1a1.48 1.48 0 0 1-2.2 .9 .82 .82 0 0 1-.8-.8M62.8 143.4h.1M105.8 140.2a1.31 1.31 0 0 0 1.7 .9 1.15 1.15 0 0 0 1.2-.9M105.8 140.3v.1a1.71 1.71 0 0 0 2.5 .6l.3-.2 .2-.5M105.8 140.5a1 1 0 0 0 1.2 1.1 1.3 1.3 0 0 0 1.7-1.1M105.8 140.7a.74 .74 0 0 0 .8 .9 1.48 1.48 0 0 0 2.2-.9M105.8 141a.78 .78 0 0 0 .8 .9 1.82 1.82 0 0 0 2.1-.7v-.2M105.8 141.1v.1a1.71 1.71 0 0 0 2.5 .6l.3-.2 .2-.5M105.8 141.4a1.31 1.31 0 0 0 1.7 1 1.15 1.15 0 0 0 1.2-1"/>
<path d="M105.8 141.5v.1a1.71 1.71 0 0 0 2.5 .6l.3-.2 .2-.5M105.8 141.8a1 1 0 0 0 1.2 1 1.3 1.3 0 0 0 1.7-1M105.8 142a.74 .74 0 0 0 .8 .8 1.48 1.48 0 0 0 2.2-.8M105.8 142.2a.78 .78 0 0 0 .8 .9 1.82 1.82 0 0 0 2.1-.6v-.3M105.8 142.3v.1a1.71 1.71 0 0 0 2.5 .6l.3-.2 .2-.5M105.8 142.6a1.31 1.31 0 0 0 1.7 1 1.15 1.15 0 0 0 1.2-1M105.8 142.8v.1a1.71 1.71 0 0 0 2.5 .6l.3-.2 .2-.5M105.8 143a1 1 0 0 0 1.2 1 1.3 1.3 0 0 0 1.7-1M105.8 143.2a.74 .74 0 0 0 .8 .8 1.48 1.48 0 0 0 2.2-.8M105.8 143.4a.78 .78 0 0 0 .8 1 1.82 1.82 0 0 0 2.1-.7v-.3M105.8 143.6v.1a1.71 1.71 0 0 0 2.5 .6l.3-.2 .2-.5M105.8 143.9a1.31 1.31 0 0 0 1.7 .9 1.15 1.15 0 0 0 1.2-.9"/>
<path d="M105.8 144v.1a1.71 1.71 0 0 0 2.5 .6l.3-.2 .2-.5M105.8 144.2a1 1 0 0 0 1.2 1.1 1.3 1.3 0 0 0 1.7-1.1M105.8 144.4a.74 .74 0 0 0 .8 .9 1.48 1.48 0 0 0 2.2-.9M105.8 144.7a.78 .78 0 0 0 .8 .9 1.82 1.82 0 0 0 2.1-.6v-.3M105.8 144.8v.1a1.71 1.71 0 0 0 2.5 .6l.3-.2 .2-.5M105.8 145.1a1.31 1.31 0 0 0 1.7 1 1.15 1.15 0 0 0 1.2-1M105.8 145.2v.1a1.71 1.71 0 0 0 2.5 .6l.3-.2 .2-.5M105.8 145.5a1 1 0 0 0 1.2 1 1.3 1.3 0 0 0 1.7-1M105.8 145.7a.74 .74 0 0 0 .8 .8 1.48 1.48 0 0 0 2.2-.8M105.8 145.9a.78 .78 0 0 0 .8 .9 1.82 1.82 0 0 0 2.1-.6v-.3M105.8 146v.2a1.71 1.71 0 0 0 2.5 .6l.3-.3 .2-.5M105.8 146.3a1.31 1.31 0 0 0 1.7 1 1.15 1.15 0 0 0 1.2-1"/>
<path d="M105.8 146.5v.1a1.71 1.71 0 0 0 2.5 .6l.3-.2 .2-.5M105.8 146.7a1 1 0 0 0 1.2 1 1.3 1.3 0 0 0 1.7-1M105.8 146.9a.74 .74 0 0 0 .8 .8 1.48 1.48 0 0 0 2.2-.8M105.8 147.1a.78 .78 0 0 0 .8 1 1.82 1.82 0 0 0 2.1-.7v-.3M105.8 147.3v.1a1.71 1.71 0 0 0 2.5 .6l.3-.2 .2-.5M105.8 147.6a1.31 1.31 0 0 0 1.7 1 1.15 1.15 0 0 0 1.2-1M105.8 147.7v.1a1.71 1.71 0 0 0 2.5 .6l.3-.2 .2-.5M105.8 148a1 1 0 0 0 1.2 1 1.3 1.3 0 0 0 1.7-1M105.8 148.1a.74 .74 0 0 0 .8 .9 1.48 1.48 0 0 0 2.2-.9M105.8 148.4a.78 .78 0 0 0 .8 .9 1.82 1.82 0 0 0 2.1-.6v-.3M105.8 148.5a1 1 0 0 0 1.2 1 1.33 1.33 0 0 0 1.8-1M105.8 148.8a1.31 1.31 0 0 0 1.7 1 1.15 1.15 0 0 0 1.2-1"/>
<path d="M105.8 148.9v.1a1.71 1.71 0 0 0 2.5 .6l.3-.2 .2-.5M105.8 149.2a1 1 0 0 0 1.2 1 1.3 1.3 0 0 0 1.7-1M105.8 149.4a.74 .74 0 0 0 .8 .8 1.48 1.48 0 0 0 2.2-.8M105.8 149.6a.78 .78 0 0 0 .8 .9 1.82 1.82 0 0 0 2.1-.6v-.3M105.8 149.8a1 1 0 0 0 1.2 .9 1.33 1.33 0 0 0 1.8-.9M105.8 150a1.31 1.31 0 0 0 1.7 1 1.15 1.15 0 0 0 1.2-1M105.8 150.2v.1a1.71 1.71 0 0 0 2.5 .6l.3-.2 .2-.5M105.8 150.4a1 1 0 0 0 1.2 1 1.3 1.3 0 0 0 1.7-1M105.8 150.6a.74 .74 0 0 0 .8 .8 1.48 1.48 0 0 0 2.2-.8M105.8 150.8a.78 .78 0 0 0 .8 1 1.82 1.82 0 0 0 2.1-.7v-.3M105.8 151a1 1 0 0 0 1.2 .9 1.33 1.33 0 0 0 1.8-.9M105.8 151.3a1.26 1.26 0 0 0 1.7 1 1.09 1.09 0 0 0 1.2-1"/>
<path d="M105.8 151.4v.1a1.71 1.71 0 0 0 2.5 .6l.3-.2 .2-.5M105.8 151.7a1 1 0 0 0 1.2 1 1.3 1.3 0 0 0 1.7-1M105.8 151.8a.74 .74 0 0 0 .8 .9 1.48 1.48 0 0 0 2.2-.9M105.8 152.1a.78 .78 0 0 0 .8 .9 1.82 1.82 0 0 0 2.1-.6v-.3M105.8 152.2a1 1 0 0 0 1.2 1 1.33 1.33 0 0 0 1.8-1M105.8 152.5a1.26 1.26 0 0 0 1.7 1 1.09 1.09 0 0 0 1.2-1M105.8 152.6v.1a1.71 1.71 0 0 0 2.5 .6l.3-.2 .2-.5M105.8 152.9a1 1 0 0 0 1.2 1 1.3 1.3 0 0 0 1.7-1M105.8 153.1a.74 .74 0 0 0 .8 .8 1.48 1.48 0 0 0 2.2-.8M105.8 153.3a.78 .78 0 0 0 .8 .9 1.82 1.82 0 0 0 2.1-.6v-.3M105.8 153.5v.1a1.31 1.31 0 0 0 1.7 .8 1.09 1.09 0 0 0 1.3-.9M105.8 153.7a1.26 1.26 0 0 0 1.7 1 1.09 1.09 0 0 0 1.2-1"/>
<path d="M105.8 153.9v.1a1.71 1.71 0 0 0 2.5 .6l.3-.2 .2-.5M105.8 154.1a1 1 0 0 0 1.2 1 1.3 1.3 0 0 0 1.7-1M105.8 154.3a.74 .74 0 0 0 .8 .8 1.48 1.48 0 0 0 2.2-.8M105.8 154.5a.78 .78 0 0 0 .8 1 1.82 1.82 0 0 0 2.1-.7v-.3M105.8 154.7v.1a1.31 1.31 0 0 0 1.7 .8 1.09 1.09 0 0 0 1.3-.9M105.8 155a1.26 1.26 0 0 0 1.7 1 1.09 1.09 0 0 0 1.2-1M105.8 155.1v.1a1.71 1.71 0 0 0 2.5 .6l.3-.2 .2-.5M105.8 155.4a1 1 0 0 0 1.2 1 1.3 1.3 0 0 0 1.7-1M105.8 155.5a.74 .74 0 0 0 .8 .9 1.48 1.48 0 0 0 2.2-.9M105.8 155.8a.78 .78 0 0 0 .8 .9 1.82 1.82 0 0 0 2.1-.6v-.3M105.8 156a1.31 1.31 0 0 0 1.7 .9 1.09 1.09 0 0 0 1.3-.9M105.8 156.2a1.26 1.26 0 0 0 1.7 1 1.09 1.09 0 0 0 1.2-1"/>
<path d="M105.8 156.3v.2a1.71 1.71 0 0 0 2.5 .6l.3-.3 .2-.5M105.8 156.6a1 1 0 0 0 1.2 1 1.3 1.3 0 0 0 1.7-1M105.8 156.8a.74 .74 0 0 0 .8 .8 1.48 1.48 0 0 0 2.2-.8M105.8 157a.78 .78 0 0 0 .8 .9 1.82 1.82 0 0 0 2.1-.6v-.3M105.8 157.2v.1a1.31 1.31 0 0 0 1.7 .8 1.09 1.09 0 0 0 1.3-.9M105.8 157.4a1.26 1.26 0 0 0 1.7 1 1.09 1.09 0 0 0 1.2-1M105.8 157.6v.1a1.71 1.71 0 0 0 2.5 .6l.3-.2 .2-.5M105.8 157.8a1 1 0 0 0 1.2 1.1 1.3 1.3 0 0 0 1.7-1.1M105.8 158a.74 .74 0 0 0 .8 .9 1.48 1.48 0 0 0 2.2-.9M105.8 158.3a.78 .78 0 0 0 .8 .9 1.82 1.82 0 0 0 2.1-.7v-.2M105.8 158.4v.1a1.31 1.31 0 0 0 1.7 .8 1.09 1.09 0 0 0 1.3-.9M105.8 158.7a1.26 1.26 0 0 0 1.7 1 1.09 1.09 0 0 0 1.2-1"/>
<path d="M105.8 158.8v.1a1.71 1.71 0 0 0 2.5 .6l.3-.2 .2-.5M105.8 159.1a1 1 0 0 0 1.2 1 1.3 1.3 0 0 0 1.7-1M105.8 159.2a.74 .74 0 0 0 .8 .9 1.48 1.48 0 0 0 2.2-.9M105.8 159.5a.78 .78 0 0 0 .8 .9 1.82 1.82 0 0 0 2.1-.6v-.3M105.8 159.7a1.31 1.31 0 0 0 1.7 .9 1.09 1.09 0 0 0 1.3-.9M105.8 159.9a1.26 1.26 0 0 0 1.7 1 1.09 1.09 0 0 0 1.2-1M151.7 140.1a1.48 1.48 0 0 0 2.2 .9 .82 .82 0 0 0 .8-.8M151.7 140.5v.1a1.8 1.8 0 0 0 2.9 .4l.1-.5M151.7 140.9v.1a1.81 1.81 0 0 0 3 .2v-.3M151.7 141.4a1.48 1.48 0 0 0 2.2 .8 .81 .81 0 0 0 .8-.8M151.7 141.8a1.8 1.8 0 0 0 2.9 .4l.1-.4M151.7 142.2v.1a1.81 1.81 0 0 0 3 .1v-.2"/>
<path d="M151.7 142.6a1.48 1.48 0 0 0 2.2 .8 .81 .81 0 0 0 .8-.8M151.7 143v.1a1.8 1.8 0 0 0 2.9 .4l.1-.5M151.7 143.4h.1M151.7 140.4a.78 .78 0 0 0 .8 .9 1.82 1.82 0 0 0 2.2-.7v-.2M151.7 140.8a1.26 1.26 0 0 0 1.8 1 1.09 1.09 0 0 0 1.2-1M151.7 141.2a1 1 0 0 0 1.3 1 1.3 1.3 0 0 0 1.7-1M151.7 141.6a.78 .78 0 0 0 .8 .9 1.82 1.82 0 0 0 2.2-.6v-.3M151.7 142a1.26 1.26 0 0 0 1.8 1 1.09 1.09 0 0 0 1.2-1M151.7 142.4a1 1 0 0 0 1.3 1 1.3 1.3 0 0 0 1.7-1M151.7 142.8a.78 .78 0 0 0 .8 1 1.82 1.82 0 0 0 2.2-.7v-.3M151.7 143.3a1.26 1.26 0 0 0 1.8 .9 1.09 1.09 0 0 0 1.2-.9M154.7 140.1v.1"/>
<path d="M154.7 143.4h.1M154.7 140.2l5.6 3.2M160.3 143.4l-53.1 30.7M160.3 143.4v4.1l-53.1 30.6M105.8 160.1v.1a1.71 1.71 0 0 0 2.5 .6l.3-.3 .2-.4M105.8 160.3a1 1 0 0 0 1.2 1 1.3 1.3 0 0 0 1.7-1M105.8 160.5a.74 .74 0 0 0 .8 .8 1.48 1.48 0 0 0 2.2-.8M105.8 160.7a.78 .78 0 0 0 .8 .9 1.82 1.82 0 0 0 2.1-.6v-.3M105.8 160.9v.1a1.31 1.31 0 0 0 1.7 .8 1.09 1.09 0 0 0 1.3-.9M105.8 161.1a1.26 1.26 0 0 0 1.7 1 1.09 1.09 0 0 0 1.2-1M105.8 161.3v.1a1.71 1.71 0 0 0 2.5 .6l.3-.2 .2-.5M105.8 161.5a1 1 0 0 0 1.2 1.1 1.3 1.3 0 0 0 1.7-1.1"/>
<path d="M105.8 161.7a.74 .74 0 0 0 .8 .9 1.48 1.48 0 0 0 2.2-.9M105.8 162a.78 .78 0 0 0 .8 .9 1.82 1.82 0 0 0 2.1-.7v-.2M105.8 162.1v.1a1.36 1.36 0 0 0 1.7 .9 1.13 1.13 0 0 0 1.3-1M105.8 162.4a1.26 1.26 0 0 0 1.7 1 1.09 1.09 0 0 0 1.2-1M105.8 162.5v.1a1.71 1.71 0 0 0 2.5 .6l.3-.2 .2-.5M105.8 162.8a1 1 0 0 0 1.2 1 1.3 1.3 0 0 0 1.7-1M105.8 162.9a.74 .74 0 0 0 .8 .9 1.48 1.48 0 0 0 2.2-.9M105.8 163.2a.78 .78 0 0 0 .8 .9 1.82 1.82 0 0 0 2.1-.6v-.3M105.8 163.4a1.36 1.36 0 0 0 1.7 .9 1.13 1.13 0 0 0 1.3-.9M105.8 163.6a1.3 1.3 0 0 0 1.7 1 1.14 1.14 0 0 0 1.2-1M105.8 163.8v.1a1.71 1.71 0 0 0 2.5 .6l.3-.3 .2-.4M105.8 164a1 1 0 0 0 1.2 1 1.3 1.3 0 0 0 1.7-1"/>
<path d="M105.8 164.2a.74 .74 0 0 0 .8 .8 1.48 1.48 0 0 0 2.2-.8M105.8 164.4a.78 .78 0 0 0 .8 .9 1.82 1.82 0 0 0 2.1-.6v-.3M105.8 164.6v.1a1.36 1.36 0 0 0 1.7 .9 1.13 1.13 0 0 0 1.3-1M105.8 164.8a1.3 1.3 0 0 0 1.7 1.1 1.14 1.14 0 0 0 1.2-1.1M105.8 165v.1a1.71 1.71 0 0 0 2.5 .6l.3-.2 .2-.5M105.8 165.2a1 1 0 0 0 1.2 1.1 1.3 1.3 0 0 0 1.7-1.1M105.8 165.4a.74 .74 0 0 0 .8 .9 1.48 1.48 0 0 0 2.2-.9M105.8 165.7a.78 .78 0 0 0 .8 .9 1.82 1.82 0 0 0 2.1-.7v-.2M105.8 165.8v.1a1.36 1.36 0 0 0 1.7 .9 1.13 1.13 0 0 0 1.3-1M105.8 166.1a1.3 1.3 0 0 0 1.7 1 1.14 1.14 0 0 0 1.2-1M105.8 166.2v.1a1.71 1.71 0 0 0 2.5 .6l.3-.2 .2-.5M105.8 166.5a1 1 0 0 0 1.2 1 1.3 1.3 0 0 0 1.7-1"/>
<path d="M105.8 166.6a1 1 0 0 0 1.2 1 1.39 1.39 0 0 0 1.8-1M105.8 166.9a.78 .78 0 0 0 .8 .9 1.82 1.82 0 0 0 2.1-.6v-.3M105.8 167.1a1.36 1.36 0 0 0 1.7 .9 1.13 1.13 0 0 0 1.3-.9M105.8 167.3a1.3 1.3 0 0 0 1.7 1 1.14 1.14 0 0 0 1.2-1M105.8 167.5v.1a1.71 1.71 0 0 0 2.5 .6l.3-.2 .2-.5M105.8 167.7a1 1 0 0 0 1.2 1 1.3 1.3 0 0 0 1.7-1M105.8 167.9a1 1 0 0 0 1.2 .9 1.39 1.39 0 0 0 1.8-.9M105.8 168.1a1 1 0 0 0 1.2 1.1 1.3 1.3 0 0 0 1.7-1.1M105.8 168.3v.1a1.36 1.36 0 0 0 1.7 .9 1.13 1.13 0 0 0 1.3-1M105.8 168.6a1.3 1.3 0 0 0 1.7 1 1.14 1.14 0 0 0 1.2-1M105.8 168.7v.1a1.71 1.71 0 0 0 2.5 .6l.3-.2 .2-.5M105.8 168.9a1 1 0 0 0 1.2 1.1 1.3 1.3 0 0 0 1.7-1.1"/>
<path d="M105.8 169.1a1 1 0 0 0 1.2 1 1.39 1.39 0 0 0 1.8-1M105.8 169.4a1 1 0 0 0 1.2 1 1.3 1.3 0 0 0 1.7-1M105.8 169.5v.1a1.36 1.36 0 0 0 1.7 .9 1.13 1.13 0 0 0 1.3-1M105.8 169.8a1.3 1.3 0 0 0 1.7 1 1.14 1.14 0 0 0 1.2-1M105.8 169.9v.1M107.2 174.1v4M108.8 169.9v.1"/>
</g>
<text font-size="8.5" x="130.3" y="267.2">Montagem</text>
<text font-size="7.8" x="118.1" y="283.9">Testbase-Assembly</text>
<text font-size="7.3" x="140.1" y="249.9">Base de Testes</text>
<text font-size="3.9" x="196" y="280.4">A4</text>
<g font-size="3.5">
<text x="46.1" y="229.7">LOCALIZAÇÃO</text>
<text x="146.1" y="229.7">DESCRIÇÃO</text>
<text x="52.3" y="234.9">Folha02</text>
<text x="129.3" y="234.9">Componentes para Montagem</text>
</g>
<text font-size="3.2" x="62.4" y="246.2">01 pçs</text>
<g font-size="2">
<text x="10.7" y="239.4">SE NÃO ESPECIFICADO:</text>
<text x="44.5" y="239.4">QUANTIDADE:</text>
<text x="91.4" y="239.3">REBARBAR E</text>
<text x="10.7" y="241.9">DIMENSÕES EM MILÍMETROS</text>
<text x="10.7" y="244.4">ACABAM. SUPERFÍCIE: 1,6</text>
<text x="91.4" y="241.8">QUEBRAR</text>
<text x="91.4" y="244.3">ARESTAS AGUDAS</text>
<text x="130.5" y="240.8">NÃO MUDAR A ESCALA DO DESENHO</text>
<text x="171.2" y="241">REVISÃO</text>
<text x="10.7" y="246.9">TOLERÂNCIAS:</text>
<text x="12.3" y="249.4">LINEAR:</text>
<text x="12.3" y="251.9">ANGULAR:</text>
<text x="21.8" y="249.4">0.1</text>
<text x="24.8" y="251.9">1</text>
<text x="34.4" y="256.8">NOME</text>
<text x="58.3" y="256.7">RA</text>
<text x="67.3" y="256.7">DATA</text>
<text x="110.1" y="257.1">TÍTULO:</text>
<text x="10.5" y="262.4">INTEGR.</text>
<text x="24.8" y="260.9">Augusto Bonangelo Costa</text>
<text x="54.5" y="260.7">09.02052-7</text>
<text x="65.7" y="260.7">31/09/15</text>
<text x="10.5" y="264.9">DO</text>
<text x="10.5" y="267.4">GRUPO</text>
<text x="26.6" y="265.1">Felipe Ramos de Faria</text>
<text x="31.3" y="269.2">William Mazi</text>
<text x="54.6" y="269.2">10.00308-8</text>
<text x="54.6" y="265.1">10.00691-5</text>
<text x="10.7" y="277.9">PROF.</text>
<text x="24.6" y="277.8">Dr. Rodrigo Alvite Romano</text>
<text x="66" y="277.7">MATERIAL:</text>
<text x="110.2" y="278.5">DES. Nº</text>
<text x="65.7" y="290.3">PESO:</text>
<text x="110.2" y="290.5">ESCALA:1:2</text>
<text x="162.4" y="290.4">FOLHA 1 DE 2</text>
</g>
</svg>
